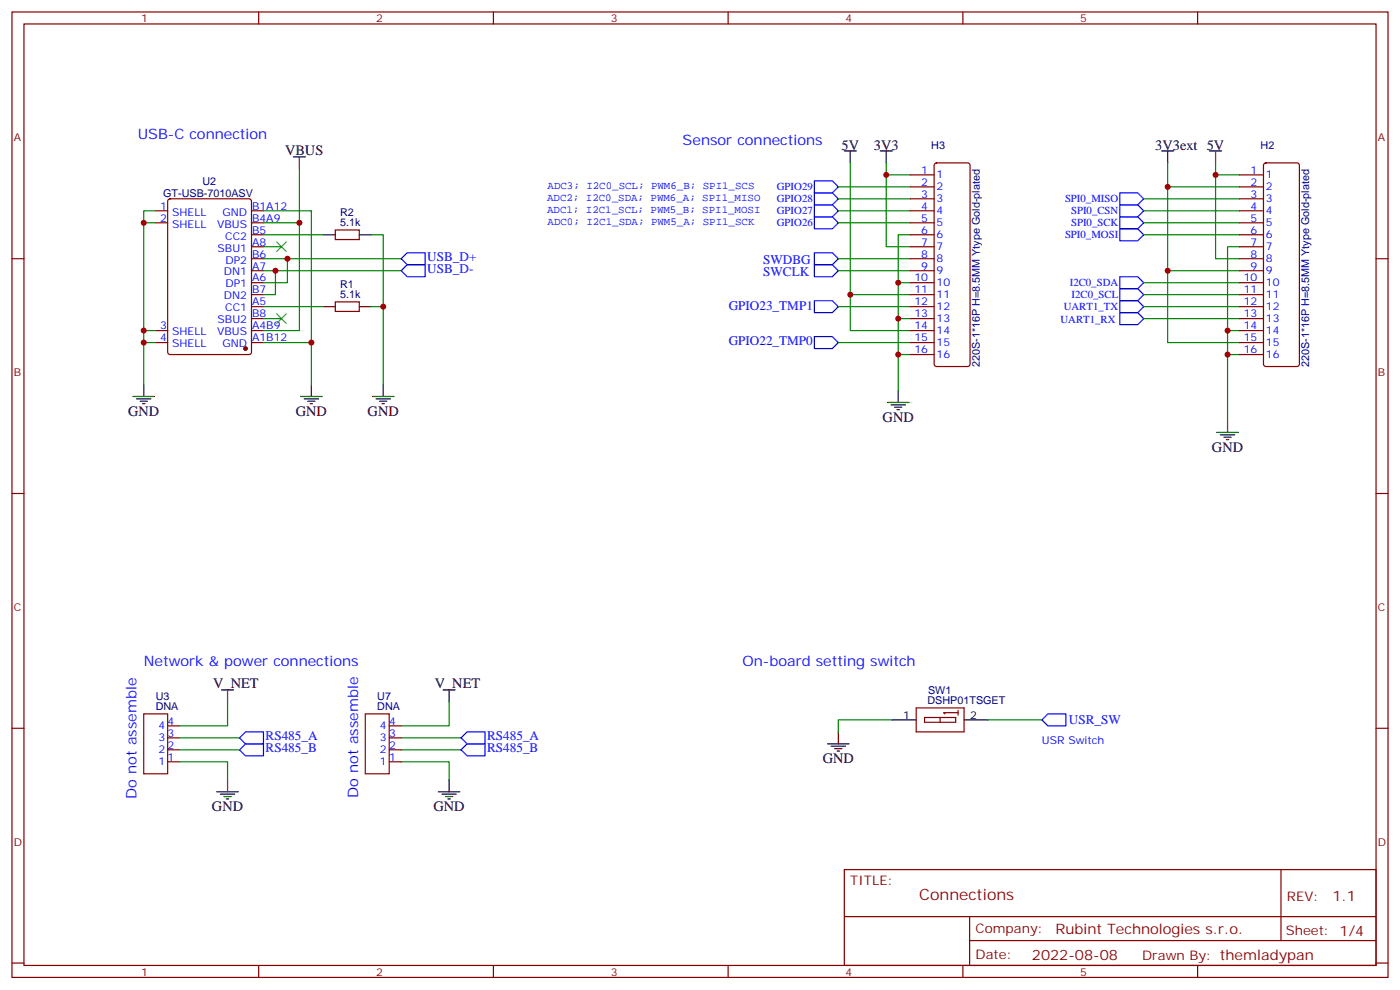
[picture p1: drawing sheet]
<svg xmlns="http://www.w3.org/2000/svg" width="412mm" height="292mm" viewBox="0 0 412 292" stroke-linecap="round" stroke-linejoin="round" font-family="sans-serif">
<g fill="none" stroke="#870000" stroke-width=".35">
<path d="M3.5 3.5h405.4v284.4h-405.4zM7.1 7.1h398.2v277.2h-398.2zM76.2 3.5v3.6M145.3 3.5v3.6M214.5 3.5v3.6M283.6 3.5v3.6M352.8 3.5v3.6M49.6 58.8l.5-.2h23.3l.6 .4 .1 44.7-.5 .7h-23.5l-.7-.4v-44.7zM268.1 51.5h7.1M268.1 55h7.1M268.1 58.6h7.1M275.4 48.2l.5-.2h9.1l.5 .2 .3 .5v58.5l-.3 .5-.5 .3h-9.1l-.5-.3-.2-.5v-58.5z"/>
<path d="M365.1 51.5h7.1M365.1 55h7.1M365.1 58.6h7.1M372.4 48.2l.5-.2h9.2l.5 .2 .2 .5v58.5l-.3 .5-.4 .3h-9.2l-.5-.3-.2-.5v-58.5zM3.5 76.2h3.6M45.9 65.6h3.5M45.9 62.1h3.5M74.1 76.2h3.5M74.1 65.6h3.5M74.1 62.1h3.5M74.1 69.1h3.5M74.1 72.7h3.5"/>
<path d="M74.1 79.7h3.5M98.8 67.7h7v2.9h-7zM268.1 76.2h7.1M268.1 65.6h7.1M268.1 62.1h7.1M268.1 69.1h7.1M268.1 72.7h7.1M268.1 79.7h7.1M365.1 76.2h7.1M365.1 65.6h7.1M365.1 62.1h7.1M365.1 69.1h7.1"/>
<path d="M365.1 72.7h7.1M365.1 79.7h7.1M405.3 76.2h3.6M45.9 97.4h3.5M74.1 97.4h3.5M74.1 83.3h3.5M74.1 86.8h3.5M74.1 90.3h3.5M74.1 93.8h3.5M98.8 88.9h7v2.8h-7zM268.1 97.4h7.1M268.1 83.3h7.1"/>
<path d="M268.1 86.8h7.1M268.1 90.3h7.1M268.1 93.8h7.1M365.1 97.4h7.1M365.1 83.3h7.1M365.1 86.8h7.1M365.1 90.3h7.1M365.1 93.8h7.1M45.9 100.9h3.5M74.1 100.9h3.5M268.1 100.9h7.1M268.1 104.4h7.1"/>
<path d="M365.1 100.9h7.1M365.1 104.4h7.1M3.5 145.3h3.6M405.3 145.3h3.6M3.5 214.5h3.6M42.3 210.3h7.1v17.6h-7.1zM49.4 217.3h3.5M49.4 213.8h3.5M107.6 210.3h7.1v17.6h-7.1zM114.7 217.3h3.5M114.7 213.8h3.5M269.9 208.5h14.1v7h-14.1z"/>
<path d="M272.3 211.3h9.2v1.4h-9.2zM276.9 211.3v1.4M282.2 209.9h-4.2l.3 .4M282.2 209.2v1.4M405.3 214.5h3.6M49.4 224.4h3.5M49.4 220.8h3.5M114.7 224.4h3.5M114.7 220.8h3.5M248.7 256.1h156.6v28.2h-156.6zM377.3 256.1v20.9M248.7 270h156.5"/>
<path d="M285.6 277h119.6M285.6 270v14.1M3.5 283.6h3.6M76.2 284.3v3.6M145.3 284.3v3.6M214.5 284.3v3.6M283.6 284.3v3.6M352.8 284.3v3.6M405.3 283.6h3.6"/>
</g>
<circle cx="72.3" cy="102.7" r=".53" fill="#870000" stroke="#870000" stroke-width=".35"/>
<g fill="none" stroke="#000" stroke-width=".35">
<path d="M86.4 46.2h3.6M88.2 46.2v3.5M248.7 44.5h3.5M250.5 44.5v3.5M259.3 44.5h3.5M261.1 44.5v3.5M342.2 44.5h3.5M344 44.5v3.5M356.3 44.5h3.5M358.1 44.5v3.5M95.2 69.1h3.6M105.8 69.1h3.6"/>
<path d="M95.2 90.3h3.6M105.8 90.3h3.6M39.2 116.8h6.3M40.2 117.5h4.2M41.3 118.2h2.1M42 118.9h.7M42.3 113.2v3.6M88.5 116.8h6.4M89.6 117.5h4.2M90.7 118.2h2.1M91.4 118.9h.7M91.7 113.2v3.6"/>
<path d="M109.7 116.8h6.4M110.8 117.5h4.2M111.8 118.2h2.1M112.5 118.9h.7M112.9 113.2v3.6M261.4 118.5h6.4M262.5 119.2h4.2M263.5 119.9h2.1M264.6 115v3.5M264.2 120.7h.7M358.4 127.4h6.4M359.5 128.1h4.2"/>
<path d="M360.5 128.8h2.2M361.2 129.5h.7M361.6 123.8v3.6M65.3 203.2h3.5M67 203.2v3.5M130.5 203.2h3.6M132.3 203.2v3.5M243.8 219.1h6.3M244.8 219.8h4.3M246.9 215.5v3.6M262.8 212h7.1M284 212h7"/>
<path d="M63.9 233.2h6.3M64.9 233.9h4.2M66 234.6h2.1M66.7 235.3h.7M67 229.7v3.5M129.1 233.2h6.4M130.2 233.9h4.2M131.2 234.6h2.1M131.9 235.3h.7M132.3 229.7v3.5M245.9 220.5h2.1M246.6 221.2h.7"/>
</g>
<g fill="none" stroke="#008700" stroke-width=".35">
<path d="M88.2 49.7v47.7h-10.6M246.9 58.6h21.2M246.9 55h21.2M250.5 48v49.4h17.6M261.1 48v3.5h7M261.1 51.5v21.2h7M336.9 58.6h28.2M344 48v7h21.1M344 55v24.7h21.1M358.1 48v3.5h7M358.1 51.5v24.7h7M45.9 65.6h-3.6v31.8"/>
<path d="M45.9 62.1h-3.6v3.5M77.6 62.1h14.1v38.8M77.6 79.7h3.5v7.1h-3.5M77.6 76.2h7.1v7.1h-7.1M77.6 65.6h10.6M77.6 69.1h17.6M77.6 72.7h5.3M81.1 79.7h37.1M84.7 76.2h33.5M109.4 69.1h3.5v21.2M246.9 65.6h21.2M246.9 76.2h21.2"/>
<path d="M246.9 79.7h21.2M246.9 62.1h21.2M268.1 69.1h-3.5v14.2M336.9 65.6h28.2M336.9 69.1h28.2M336.9 62.1h28.2M344 79.7v21.2h21.1M365.1 72.7h-3.5v51.1M45.9 97.4h-3.6v15.8M77.6 90.3h17.6M77.6 93.8h5.3M109.4 90.3h3.5v22.9"/>
<path d="M246.9 90.3h21.2M250.5 86.8h17.6M268.1 93.8h-3.5v10.6M268.1 83.3h-3.5v10.5M336.9 90.3h28.2M336.9 93.8h28.2M336.9 83.3h28.2M336.9 86.8h28.2M361.6 97.4h3.5M42.3 100.9h3.6M77.6 100.9h14.1v12.3M246.9 100.9h21.2"/>
<path d="M268.1 104.4h-3.5v10.6M361.6 104.4h3.5M52.9 217.3h17.7M67 206.7v7.1h-14.1M118.2 217.3h17.6M132.3 206.7v7.1h-14.1M262.8 212h-15.9v3.5M291 212h15.9M52.9 224.4h14.1v5.3M52.9 220.8h17.7M118.2 224.4h14.1v5.3M118.2 220.8h17.6"/>
</g>
<g fill="none" stroke="#00f" stroke-width=".35">
<path d="M239.9 56.8h5.3l1.7 1.8-1.7 1.7h-5.3zM239.9 53.3h5.3l1.7 1.7-1.7 1.8h-5.3zM329.8 56.8h5.3l1.8 1.8-1.8 1.7h-5.3zM118.2 76.2l1.7-1.8h5.3v3.6h-5.3zM118.2 79.7l1.7-1.7h5.3v3.5h-5.3zM239.9 63.9h5.3l1.7 1.7-1.7 1.8h-5.3zM239.9 60.3h5.3l1.7 1.8-1.7 1.8h-5.3zM239.9 74.4h5.3l1.7 1.8-1.7 1.8h-5.3zM239.9 78h5.3l1.7 1.7-1.7 1.8h-5.3zM329.8 67.4h5.3l1.8 1.7-1.8 1.8h-5.3zM329.8 63.9h5.3l1.8 1.7-1.8 1.8h-5.3zM329.8 60.3h5.3l1.8 1.8-1.8 1.8h-5.3z"/>
<path d="M239.9 88.5h5.3l1.7 1.8-1.7 1.8h-5.3zM239.9 99.1h5.3l1.7 1.8-1.7 1.8h-5.3zM329.8 88.5h5.3l1.8 1.8-1.8 1.8h-5.3zM329.8 92.1h5.3l1.8 1.7-1.8 1.8h-5.3zM329.8 85h5.3l1.8 1.8-1.8 1.7h-5.3zM329.8 81.5h5.3l1.8 1.8-1.8 1.7h-5.3zM70.6 217.3l1.7-1.8h5.3v3.6h-5.3zM137.6 215.5h5.3v3.6h-5.3l-1.8-1.8zM306.9 212l1.8-1.7h5.3v3.5h-5.3zM70.6 220.8l1.7-1.7h5.3v3.5h-5.3zM135.8 220.8l1.8-1.7h5.3v3.5h-5.3z"/>
</g>
<path d="M81.5 71.3l2.8 2.8M84.3 71.3l-2.8 2.8M81.5 92.4l2.8 2.8M84.3 92.4l-2.8 2.8" fill="none" stroke="#3c3" stroke-width=".35"/>
<g fill="#c00">
<circle cx="91.7" cy="100.9" r=".88"/>
<circle cx="88.2" cy="65.6" r=".88"/>
<circle cx="84.7" cy="76.2" r=".88"/>
<circle cx="81.1" cy="79.7" r=".88"/>
<circle cx="42.3" cy="100.9" r=".88"/>
<circle cx="42.3" cy="97.4" r=".88"/>
<circle cx="42.3" cy="65.6" r=".88"/>
<circle cx="112.9" cy="90.3" r=".88"/>
<circle cx="358.1" cy="51.5" r=".88"/>
<circle cx="344" cy="55" r=".88"/>
<circle cx="361.6" cy="97.4" r=".88"/>
<circle cx="344" cy="79.7" r=".88"/>
<circle cx="264.6" cy="104.4" r=".88"/>
<circle cx="250.5" cy="86.8" r=".88"/>
<circle cx="264.6" cy="93.8" r=".88"/>
<circle cx="261.1" cy="51.5" r=".88"/>
<circle cx="264.6" cy="83.3" r=".88"/>
<circle cx="361.6" cy="104.4" r=".88"/>
</g>
<text font-size="4.6" fill="#800" x="270.8" y="265.1">Connections</text>
<g font-size="4.2" fill="#00f">
<text x="40.6" y="40.9">USB-C connection</text>
<text x="201.1" y="42.7">Sensor connections</text>
<text x="42.3" y="196.1">Network &amp; power connections</text>
<text x="218.7" y="196.1">On-board setting switch</text>
<text x="40.2" y="235.2" transform="rotate(-90 40.2 235.2)">Do not assemble</text>
<text x="105.5" y="234.9" transform="rotate(-90 105.5 234.9)">Do not assemble</text>
</g>
<g font-size="4.2">
<text x="84" y="45.5">VBUS</text>
<text x="247.9" y="44.1">5V</text>
<text x="257.4" y="44.1">3V3</text>
<text x="340.3" y="44.1">3V3ext 5V</text>
<text x="37.7" y="122.4">GND</text>
<text x="87.1" y="122.4">GND</text>
<text x="108.3" y="122.4">GND</text>
<text x="260" y="124.2">GND</text>
<text x="357" y="133">GND</text>
<text x="62.8" y="202.5">V_NET</text>
<text x="128.1" y="202.5">V_NET</text>
<text x="242.4" y="224.7">GND</text>
<text x="62.4" y="238.8">GND</text>
<text x="127.7" y="238.8">GND</text>
</g>
<g font-size="4.2" fill="#800">
<text x="392.5" y="265.4">1.1</text>
<text x="310.9" y="274.9">Rubint Technologies s.r.o.</text>
<text x="304" y="282.7">2022-08-08</text>
</g>
<g font-size="3.9" fill="#00f">
<text x="125.9" y="76.9">USB_D+</text>
<text x="224.8" y="77.8">SWDBG</text>
<text x="125.9" y="80.5">USB_D-</text>
<text x="224.8" y="81.3">SWCLK</text>
<text x="214.7" y="91.2">GPIO23_TMP1</text>
<text x="214.7" y="101.7">GPIO22_TMP0</text>
<text x="314.9" y="213.2">USR_SW</text>
<text x="78.2" y="218.1">RS485_A</text>
<text x="78.2" y="221.6">RS485_B</text>
<text x="143.5" y="218.1">RS485_A</text>
<text x="143.5" y="221.6">RS485_B</text>
</g>
<g font-size="3.9" fill="#800">
<text x="250.5" y="260.7">TITLE:</text>
<text x="379.1" y="265.4">REV:</text>
<text x="287.4" y="274.9">Company:</text>
<text x="378.7" y="275.5">Sheet: 1/4</text>
<text x="287.4" y="282.6">Date:</text>
<text x="336.4" y="282.7">Drawn By: themladypan</text>
</g>
<g font-size="3.2" fill="#800">
<text x="41.6" y="6.5">1</text>
<text x="110.8" y="6.5">2</text>
<text x="179.9" y="6.5">3</text>
<text x="249.1" y="6.5">4</text>
<text x="318.2" y="6.5">5</text>
<text x="4.1" y="41.6">A</text>
<text x="405.9" y="41.6">A</text>
<text x="4.1" y="110.8">B</text>
<text x="405.9" y="110.8">B</text>
<text x="4.1" y="179.9">C</text>
<text x="405.9" y="179.9">C</text>
<text x="4.1" y="249.1">D</text>
<text x="405.9" y="249.1">D</text>
<text x="41.6" y="287.3">1</text>
<text x="110.8" y="287.3">2</text>
<text x="179.9" y="287.3">3</text>
<text x="249.1" y="287.3">4</text>
<text x="318.2" y="287.3">5</text>
</g>
<g font-size="3.2" fill="#000080">
<text x="274.3" y="43.8">H3</text>
<text x="371.3" y="43.8">H2</text>
<text x="48.1" y="57.9">GT-USB-7010ASV</text>
<text x="59.6" y="54.4">U2</text>
<text x="100.2" y="63.6">R2</text>
<text x="100.2" y="66.7">5.1k</text>
<text x="100.2" y="87.8">5.1k</text>
<text x="100.2" y="84.7">R1</text>
<text x="288.7" y="108.1" transform="rotate(-90 288.7 108.1)">220S-1*16P H=8.5MM Ytype Gold-plated</text>
<text x="385.7" y="108.1" transform="rotate(-90 385.7 108.1)">220S-1*16P H=8.5MM Ytype Gold-plated</text>
<text x="45.9" y="209.2">DNA</text>
<text x="45.9" y="206">U3</text>
<text x="111.1" y="209.2">DNA</text>
<text x="111.1" y="206">U7</text>
<text x="273.2" y="207.4">DSHP01TSGET</text>
<text x="273.4" y="204.3">SW1</text>
</g>
<g font-size="3.2" fill="#00f">
<text x="271.4" y="51.2">1</text>
<text x="275.9" y="52.6">1</text>
<text x="368.4" y="51.2">1</text>
<text x="372.9" y="52.6">1</text>
<text x="161.1" y="59.3">ADC2; I2C0_SDA; PWM6_A; SPI1_MISO</text>
<text x="161.3" y="55.7">ADC3; I2C0_SCL; PWM6_B; SPI1_SCS</text>
<text x="228.8" y="59.4">GPIO28</text>
<text x="228.8" y="55.9">GPIO29</text>
<text x="271.4" y="54.7">2</text>
<text x="271.4" y="58.2">3</text>
<text x="275.9" y="56.1">2</text>
<text x="275.9" y="59.6">3</text>
<text x="313.7" y="59.4">SPI0_MISO</text>
<text x="368.4" y="54.7">2</text>
<text x="368.4" y="58.2">3</text>
<text x="372.9" y="56.1">2</text>
<text x="372.9" y="59.6">3</text>
<text x="47.2" y="65.3">2</text>
<text x="47.2" y="61.7">1</text>
<text x="50.7" y="63.5">SHELL</text>
<text x="65.5" y="63.5">GND</text>
<text x="74.3" y="61.7">B1A12</text>
<text x="74.3" y="65.3">B4A9</text>
<text x="161.1" y="62.8">ADC1; I2C1_SCL; PWM5_B; SPI1_MOSI</text>
<text x="228.8" y="62.9">GPIO27</text>
<text x="271.4" y="61.7">4</text>
<text x="271.4" y="65.3">5</text>
<text x="275.9" y="63.1">4</text>
<text x="315.5" y="62.9">SPI0_CSN</text>
<text x="368.4" y="61.7">4</text>
<text x="368.4" y="65.3">5</text>
<text x="372.9" y="63.1">4</text>
<text x="50.7" y="67">SHELL</text>
<text x="63.9" y="67">VBUS</text>
<text x="66.3" y="70.6">CC2</text>
<text x="74.3" y="68.8">B5</text>
<text x="161.3" y="66.3">ADC0; I2C1_SDA; PWM5_A; SPI1_SCK</text>
<text x="228.8" y="66.5">GPIO26</text>
<text x="271.4" y="68.8">6</text>
<text x="275.9" y="66.7">5</text>
<text x="275.9" y="70.2">6</text>
<text x="313.7" y="70">SPI0_MOSI</text>
<text x="315.5" y="66.5">SPI0_SCK</text>
<text x="368.4" y="68.8">6</text>
<text x="372.9" y="66.7">5</text>
<text x="372.9" y="70.2">6</text>
<text x="64.1" y="74.1">SBU1</text>
<text x="66.4" y="77.6">DP2</text>
<text x="74.3" y="72.3">A8</text>
<text x="74.3" y="75.8">B6</text>
<text x="271.4" y="72.3">7</text>
<text x="271.4" y="75.8">8</text>
<text x="275.9" y="73.7">7</text>
<text x="275.9" y="77.3">8</text>
<text x="368.4" y="72.3">7</text>
<text x="368.4" y="75.8">8</text>
<text x="372.9" y="73.7">7</text>
<text x="372.9" y="77.3">8</text>
<text x="65.9" y="81.1">DN1</text>
<text x="74.3" y="79.4">A7</text>
<text x="74.3" y="82.9">A6</text>
<text x="269.4" y="82.9">10</text>
<text x="271.4" y="79.4">9</text>
<text x="275.9" y="80.8">9</text>
<text x="366.4" y="82.9">10</text>
<text x="368.4" y="79.4">9</text>
<text x="372.9" y="80.8">9</text>
<text x="65.9" y="88.2">DN2</text>
<text x="66.4" y="84.7">DP1</text>
<text x="74.3" y="86.4">B7</text>
<text x="74.3" y="90">A5</text>
<text x="269.4" y="86.4">11</text>
<text x="269.4" y="90">12</text>
<text x="275.9" y="84.3">10</text>
<text x="275.9" y="87.8">11</text>
<text x="315.1" y="84.1">I2C0_SDA</text>
<text x="315.7" y="87.6">I2C0_SCL</text>
<text x="366.4" y="86.4">11</text>
<text x="366.4" y="90">12</text>
<text x="372.9" y="84.3">10</text>
<text x="372.9" y="87.8">11</text>
<text x="64.1" y="95.2">SBU2</text>
<text x="66.3" y="91.7">CC1</text>
<text x="74.3" y="93.5">B8</text>
<text x="269.4" y="93.5">13</text>
<text x="275.9" y="91.4">12</text>
<text x="275.9" y="94.9">13</text>
<text x="312.4" y="95.1">UART1_RX</text>
<text x="313.3" y="91.2">UART1_TX</text>
<text x="366.4" y="93.5">13</text>
<text x="372.9" y="91.4">12</text>
<text x="372.9" y="94.9">13</text>
<text x="47.2" y="100.5">4</text>
<text x="47.2" y="97">3</text>
<text x="50.7" y="98.8">SHELL</text>
<text x="63.9" y="98.8">VBUS</text>
<text x="74.3" y="97">A4B9</text>
<text x="74.3" y="100.5">A1B12</text>
<text x="269.4" y="97">14</text>
<text x="269.4" y="100.5">15</text>
<text x="275.9" y="98.4">14</text>
<text x="275.9" y="102">15</text>
<text x="366.4" y="97">14</text>
<text x="366.4" y="100.5">15</text>
<text x="372.9" y="98.4">14</text>
<text x="372.9" y="102">15</text>
<text x="50.7" y="102.3">SHELL</text>
<text x="65.5" y="102.3">GND</text>
<text x="269.4" y="104.1">16</text>
<text x="275.9" y="105.5">16</text>
<text x="366.4" y="104.1">16</text>
<text x="372.9" y="105.5">16</text>
<text x="46.7" y="214.8">4</text>
<text x="49.4" y="213.4">4</text>
<text x="111.9" y="214.8">4</text>
<text x="114.7" y="213.4">4</text>
<text x="46.7" y="221.9">2</text>
<text x="46.7" y="218.4">3</text>
<text x="49.4" y="220.5">2</text>
<text x="49.4" y="217">3</text>
<text x="111.9" y="221.9">2</text>
<text x="111.9" y="218.4">3</text>
<text x="114.7" y="220.5">2</text>
<text x="114.7" y="217">3</text>
<text x="306.9" y="219.1">USR Switch</text>
<text x="46.7" y="225.4">1</text>
<text x="49.4" y="224">1</text>
<text x="111.9" y="225.4">1</text>
<text x="114.7" y="224">1</text>
</g>
<g font-size="3.2">
<text x="266.1" y="211.7">1</text>
<text x="285.8" y="211.7">2</text>
</g>
</svg>
